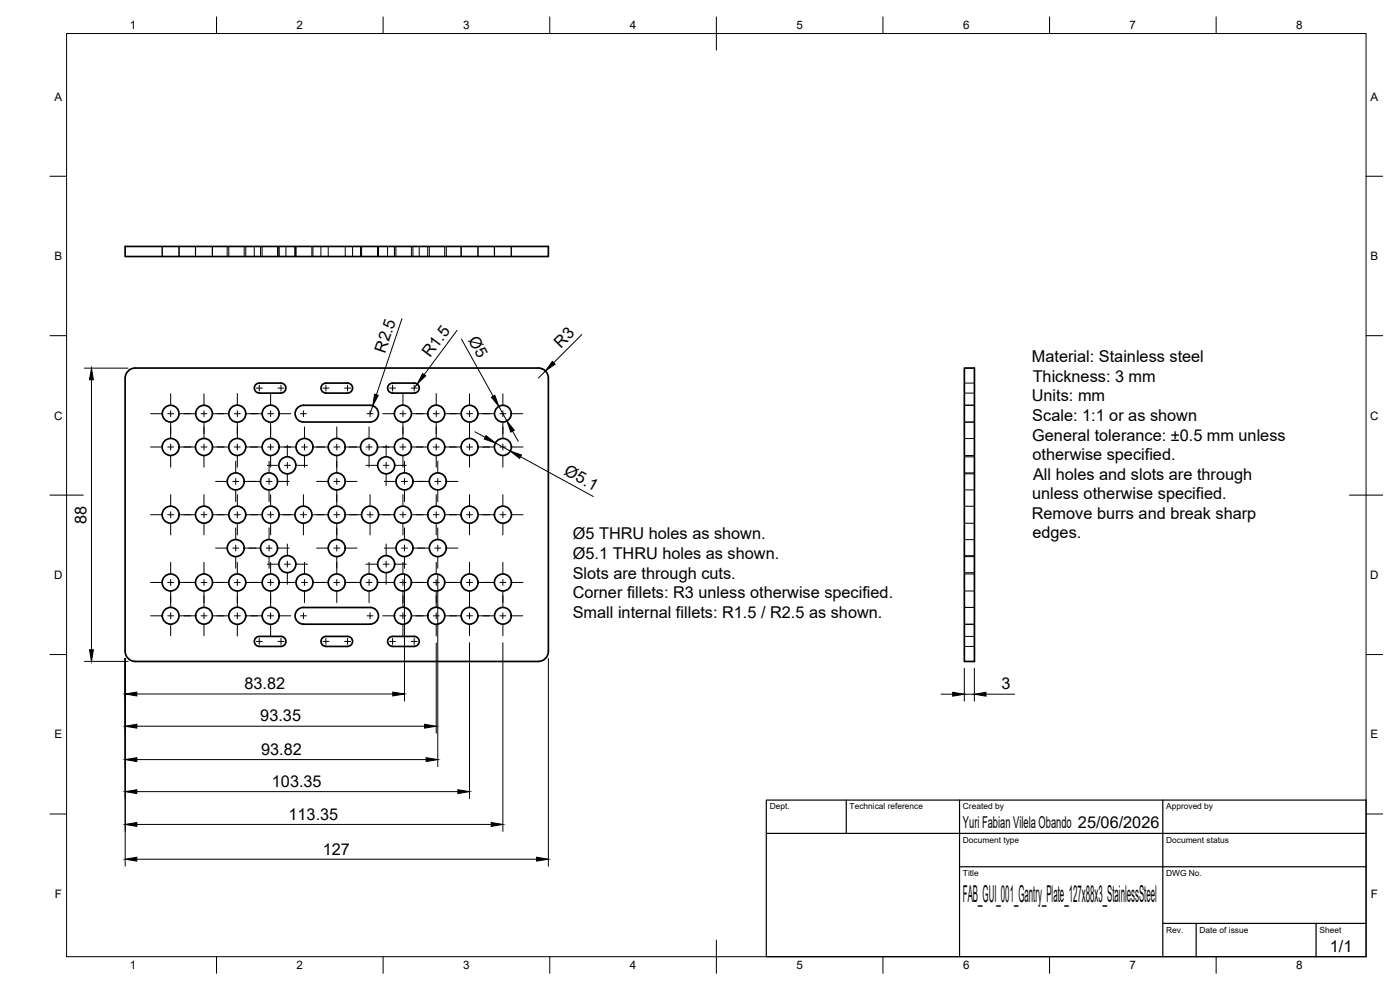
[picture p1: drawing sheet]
<svg xmlns="http://www.w3.org/2000/svg" width="420mm" height="297mm" viewBox="0 0 420 297" stroke-linecap="round" stroke-linejoin="round" font-family="sans-serif">
<!-- layer: Visible -->
<g fill="none" stroke="#000" stroke-width=".51">
<path d="M37.5 73.9h127.1v3.1h-127.1zM37.5 113.4v82.1M76.9 115.2l.9-.3h6.5a1.49 1.49 0 0 1 1.5 1.5 1.49 1.49 0 0 1-1.5 1.5h-6.5a1.49 1.49 0 0 1-1.4-1 1.49 1.49 0 0 1 .5-1.7zM96.6 115.6l1.2-.7h6.5a1.5 1.5 0 0 1 1.5 1.6 1.5 1.5 0 0 1-1.5 1.4h-6.5a1.49 1.49 0 0 1-1.3-.8 1.49 1.49 0 0 1 .1-1.5zM116.6 115.6l1.2-.7h6.5a1.5 1.5 0 0 1 1.5 1.6 1.5 1.5 0 0 1-1.5 1.4h-6.5a1.49 1.49 0 0 1-1.3-.8 1.49 1.49 0 0 1 .1-1.5zM161.6 110.4h-121a2.99 2.99 0 0 0-3 3M161.6 110.4a2.99 2.99 0 0 1 3 3v82.1a2.99 2.99 0 0 1-3 2.9M289.4 110.4h3v88.1h-3zM89.5 122.2l1.6-.6h20a2.51 2.51 0 0 1 2.5 2.5 2.51 2.51 0 0 1-2.5 2.5h-20a2.51 2.51 0 0 1-2.4-1.7 2.51 2.51 0 0 1 .8-2.7zM37.6 195.4a2.99 2.99 0 0 0 3 3l121 .1M76.6 191.6l1.2-.6h6.5a1.49 1.49 0 0 1 1.5 1.4 1.49 1.49 0 0 1-1.5 1.5h-6.5a1.49 1.49 0 0 1-1.3-.8 1.49 1.49 0 0 1 .1-1.5zM89.5 182.8l1.6-.5h20a2.52 2.52 0 0 1 2.5 2.5 2.52 2.52 0 0 1-2.5 2.5h-20a2.51 2.51 0 0 1-2.4-1.7 2.51 2.51 0 0 1 .8-2.8z"/>
<path d="M96.9 191.2l.9-.2h6.5a1.5 1.5 0 0 1 1.5 1.5 1.5 1.5 0 0 1-1.5 1.5l-6.5-.1a1.49 1.49 0 0 1-1.4-1 1.49 1.49 0 0 1 .5-1.7zM116.9 191.2l.9-.2h6.5a1.5 1.5 0 0 1 1.5 1.5 1.5 1.5 0 0 1-1.5 1.5l-6.5-.1a1.49 1.49 0 0 1-1.4-1 1.49 1.49 0 0 1 .5-1.7z"/>
<circle cx="51.2" cy="134.1" r="2.55"/>
<circle cx="51.2" cy="124.1" r="2.51"/>
<circle cx="61.2" cy="134.1" r="2.55"/>
<circle cx="61.2" cy="124.1" r="2.51"/>
<circle cx="71.2" cy="124.1" r="2.55"/>
<circle cx="71.2" cy="134.1" r="2.55"/>
<circle cx="81.2" cy="124.1" r="2.55"/>
<circle cx="81.2" cy="134.1" r="2.55"/>
<circle cx="86.2" cy="139.6" r="2.55"/>
<circle cx="91.4" cy="134.1" r="2.55"/>
<circle cx="101.1" cy="134.1" r="2.55"/>
<circle cx="110.8" cy="134.1" r="2.55"/>
<circle cx="115.9" cy="139.6" r="2.55"/>
<circle cx="120.9" cy="134.1" r="2.55"/>
<circle cx="120.9" cy="124.1" r="2.55"/>
<circle cx="130.9" cy="134.1" r="2.55"/>
<circle cx="130.9" cy="124.1" r="2.55"/>
<circle cx="140.9" cy="134.1" r="2.55"/>
<circle cx="140.9" cy="124.1" r="2.51"/>
<circle cx="150.9" cy="134.1" r="2.55"/>
<circle cx="150.9" cy="124.1" r="2.51"/>
<circle cx="51.2" cy="154.4" r="2.55"/>
<circle cx="61.2" cy="154.4" r="2.55"/>
<circle cx="70.7" cy="144.4" r="2.55"/>
<circle cx="71.2" cy="154.4" r="2.55"/>
<circle cx="80.7" cy="144.4" r="2.55"/>
<circle cx="81.2" cy="154.4" r="2.55"/>
<circle cx="91.1" cy="154.4" r="2.55"/>
<circle cx="101.1" cy="144.4" r="2.55"/>
<circle cx="101.1" cy="154.4" r="2.55"/>
<circle cx="111.1" cy="154.4" r="2.55"/>
<circle cx="120.9" cy="154.4" r="2.55"/>
<circle cx="121.4" cy="144.4" r="2.55"/>
<circle cx="130.9" cy="154.4" r="2.55"/>
<circle cx="131.4" cy="144.4" r="2.55"/>
<circle cx="140.9" cy="154.4" r="2.55"/>
<circle cx="150.9" cy="154.4" r="2.55"/>
<circle cx="51.2" cy="174.8" r="2.55"/>
<circle cx="61.2" cy="174.8" r="2.55"/>
<circle cx="70.7" cy="164.4" r="2.55"/>
<circle cx="71.2" cy="174.8" r="2.55"/>
<circle cx="80.7" cy="164.4" r="2.55"/>
<circle cx="81.2" cy="174.8" r="2.55"/>
<circle cx="86.2" cy="169.3" r="2.55"/>
<circle cx="91.4" cy="174.8" r="2.55"/>
<circle cx="101.1" cy="174.8" r="2.55"/>
<circle cx="101.1" cy="164.4" r="2.55"/>
<circle cx="110.8" cy="174.8" r="2.55"/>
<circle cx="115.9" cy="169.3" r="2.55"/>
<circle cx="120.9" cy="174.8" r="2.55"/>
<circle cx="121.4" cy="164.4" r="2.55"/>
<circle cx="130.9" cy="174.8" r="2.55"/>
<circle cx="131.4" cy="164.4" r="2.55"/>
<circle cx="140.9" cy="174.8" r="2.55"/>
<circle cx="150.9" cy="174.8" r="2.55"/>
<circle cx="51.2" cy="184.8" r="2.51"/>
<circle cx="61.2" cy="184.8" r="2.51"/>
<circle cx="71.2" cy="184.8" r="2.55"/>
<circle cx="81.2" cy="184.8" r="2.55"/>
<circle cx="120.9" cy="184.8" r="2.55"/>
<circle cx="130.9" cy="184.8" r="2.55"/>
<circle cx="140.9" cy="184.8" r="2.51"/>
<circle cx="150.9" cy="184.8" r="2.51"/>
</g>
<!-- layer: Hidden -->
<g fill="none" stroke="#000" stroke-width=".3">
<path d="M48.7 73.9v3.1M53.7 73.9v3.1M53.8 73.9v3.1M58.7 73.9v3.1M63.7 73.9v3.1M63.8 73.9v3.1M68.2 73.9v3.1M68.7 73.9v3.1M73.3 73.9v3.1M73.8 73.9v3.1M76.3 73.9v3.1M78.2 73.9v3.1"/>
<path d="M78.7 73.9v3.1M83.3 73.9v3.1M83.7 73.9v3.1M83.8 73.9v3.1M85.8 73.9v3.1M88.5 73.9v3.1M88.8 73.9v3.1M93.6 73.9v3.1M93.9 73.9v3.1M96.3 73.9v3.1M98.5 73.9v3.1M103.6 73.9v3.1"/>
<path d="M105.8 73.9v3.1M108.2 73.9v3.1M108.5 73.9v3.1M113.3 73.9v3.1M113.6 73.9v3.1M116.3 73.9v3.1M118.4 73.9v3.1M118.8 73.9v3.1M123.5 73.9v3.1M123.9 73.9v3.1M125.8 73.9v3.1M128.4 73.9v3.1"/>
<path d="M128.8 73.9v3.1M133.5 73.9v3.1M133.9 73.9v3.1M138.4 73.9v3.1M143.4 73.9v3.1M148.4 73.9v3.1M153.4 73.9v3.1M289.4 114.9h3M289.4 117.9h3M289.4 126.6h3M289.4 121.6h3M289.4 137.1h3"/>
<path d="M289.4 136.7h3M289.4 131.6h3M289.4 157h3M289.4 151.9h3M289.4 147h3M289.4 141.9h3M289.4 142.2h3M289.4 171.8h3M289.4 166.7h3M289.4 167h3M289.4 161.9h3M289.4 177.3h3"/>
<path d="M289.4 172.2h3M289.4 191h3M289.4 194h3M289.4 187.3h3M289.4 182.2h3"/>
</g>
<!-- layer: BORDER -->
<g fill="none" stroke="#000" stroke-width=".3">
<path d="M20 10.1h390v276.9h-390zM65 5.1v5M115 5.1v5M165 5.1v5M215 5.1v10M265 5.1v5M315 5.1v5M365 5.1v5M15 52.9h5M410 52.9h5M15 100.7h5M410 100.7h5"/>
<path d="M15 148.6h10M405 148.6h10M15 196.4h5M410 196.4h5M15 244.2h5M410 244.2h5M65 287v5M115 287v5M165 287v5M215 282.1v9.9M265 287v5M315 287v5"/>
<path d="M365 287v5"/>
</g>
<!-- layer: TITLEBLOCK -->
<path d="M230 240.1h180v46.9h-180zM230 250h180M254 240.1v9.9M288 240.1v46.9M349 240.1v46.9M288 260.1h122M349 277.1h61M359 277.1v9.9M395 277.1v9.9" fill="none" stroke="#000" stroke-width=".36"/>
<!-- layer: Smart Centers -->
<g fill="none" stroke="#000" stroke-width=".3">
<path d="M51.2 118.1v3.3M61.2 118.1v3.3M71.2 118.1v3.3M76.9 116.4h1.8M77.8 115.6v1.7M81.2 118.1v3.3M83.4 116.4h1.8M84.3 115.6v1.7M96.9 116.4h1.8M97.8 115.6v1.7M103.4 116.4h1.8M104.3 115.6v1.7"/>
<path d="M116.9 116.4h1.8M117.8 115.6v1.7M120.9 118.1v3.3M123.4 116.4h1.8M124.3 115.6v1.7M130.9 118.1v3.3M140.9 118.1v3.3M150.9 118.1v3.3M45.2 134.1h3.3M45.2 124.1h3.3M50.3 124.1h1.8M50.3 134.1h1.8"/>
<path d="M51.2 123.2v1.8M51.2 126.8v4.7M51.2 133.2v1.8M51.2 136.8v3.4M53.9 124.1h4.6M53.9 134.1h4.6M60.3 124.1h1.8M60.3 134.1h1.8M61.2 123.2v1.8M61.2 126.8v4.7M61.2 133.2v1.8M61.2 136.8v3.4"/>
<path d="M63.9 124.1h4.6M63.9 134.1h4.6M70.3 124.1h1.8M70.3 134.1h1.8M70.7 138.4v3.4M71.2 123.2v1.8M71.2 126.8v4.7M71.2 133.2v1.8M71.2 136.8v3.4M73.9 124.1h4.6M73.9 134.1h4.6M80.2 139.6h3.4"/>
<path d="M80.3 124.1h1.8M80.3 134.1h1.8M80.8 138.4v3.4M81.2 123.2v1.8M81.2 126.8v4.7M81.2 133.2v1.8M81.2 136.8v3.4M83.9 124.1h3.4M83.9 134.1h4.8M85.3 139.6h1.8M86.2 133.6v3.4M86.2 138.7v1.8"/>
<path d="M88.9 139.6h3.4M90.2 124.1h1.8M90.5 134.1h1.8M91.1 123.2v1.8M91.4 128.1v3.4M91.4 133.2v1.8M91.4 136.8v3.4M94.1 134.1h4.3M100.2 134.1h1.8M101.1 128.1v3.4M101.1 133.2v1.8M101.1 136.8v5"/>
<path d="M103.7 134.1h4.4M109.8 139.6h3.4M109.9 134.1h1.8M110.2 124.1h1.8M110.8 128.1v3.4M110.8 133.2v1.8M110.8 136.8v3.4M111.1 123.2v1.8M113.4 134.1h4.8M114.9 124.1h3.3M115 139.6h1.8M115.9 133.6v3.4"/>
<path d="M115.9 138.7v1.8M118.6 139.6h3.3M120 124.1h1.8M120 134.1h1.8M120.9 123.2v1.8M120.9 126.8v4.7M120.9 133.2v1.8M120.9 136.8v3.4M121.4 138.4v3.4M123.6 124.1h4.6M123.6 134.1h4.6M130 124.1h1.8"/>
<path d="M130 134.1h1.8M130.9 123.2v1.8M130.9 126.8v4.7M130.9 133.2v1.8M130.9 136.8v3.4M131.4 138.4v3.4M133.6 124.1h4.6M133.6 134.1h4.6M140 124.1h1.8M140 134.1h1.8M140.9 123.2v1.8M140.9 126.8v4.7"/>
<path d="M140.9 133.2v1.8M140.9 136.8v3.4M143.6 124.1h4.6M143.6 134.1h4.6M150 124.1h1.8M150 134.1h1.8M150.9 123.2v1.8M150.9 126.8v4.7M150.9 133.2v1.8M150.9 136.8v3.4M153.6 124.1h3.3M153.6 134.1h3.4"/>
<path d="M45.2 154.4h3.3M50.3 154.4h1.8M51.2 148.4v3.4M51.2 153.6v1.7M51.2 157.1v3.4M53.9 154.4h4.6M60.3 154.4h1.8M61.2 148.4v3.4M61.2 153.6v1.7M61.2 157.1v3.4M63.9 154.4h4.6M64.7 144.4h3.4"/>
<path d="M69.8 144.4h1.8M70.3 154.4h1.8M70.7 143.6v1.7M70.7 147.1v3.4M70.7 158.4v3.4M71.2 148.4v3.4M71.2 153.6v1.7M71.2 157.1v3.4M73.4 144.4h4.7M73.9 154.4h4.6M79.9 144.4h1.7M80.3 154.4h1.8"/>
<path d="M80.8 143.6v1.7M80.8 147.1v3.4M80.8 158.4v3.4M81.2 148.4v3.4M81.2 153.6v1.7M81.2 157.1v3.4M83.4 144.4h3.4M83.9 154.4h4.5M86.2 142.3v3.4M90.2 154.4h1.8M91.1 148.4v3.4M91.1 153.6v1.7"/>
<path d="M91.1 157.1v3.4M93.7 154.4h4.7M95 144.4h3.4M100.2 154.4h1.8M100.2 144.4h1.8M101.1 143.6v1.7M101.1 147.1v4.7M101.1 153.6v1.7M101.1 157.1v4.7M103.7 154.4h4.7M103.7 144.4h3.4M110.2 154.4h1.8"/>
<path d="M111.1 148.4v3.4M111.1 153.6v1.7M111.1 157.1v3.4M113.7 154.4h4.5M115.3 144.4h3.4M115.9 142.3v3.4M120 154.4h1.8M120.5 144.4h1.8M120.9 148.4v3.4M120.9 153.6v1.7M120.9 157.1v3.4M121.4 143.6v1.7"/>
<path d="M121.4 147.1v3.4M121.4 158.4v3.4M123.6 154.4h4.6M124.1 144.4h4.6M130 154.4h1.8M130.5 144.4h1.8M130.9 148.4v3.4M130.9 153.6v1.7M130.9 157.1v3.4M131.4 143.6v1.7M131.4 147.1v3.4M131.4 158.4v3.4"/>
<path d="M133.6 154.4h4.6M134.1 144.4h3.3M140 154.4h1.8M140.9 148.4v3.4M140.9 153.6v1.7M140.9 157.1v3.4M143.6 154.4h4.6M150 154.4h1.8M150.9 148.4v3.4M150.9 153.6v1.7M150.9 157.1v3.4M153.6 154.4h3.4"/>
<path d="M45.2 174.8h3.3M50.3 174.8h1.8M51.2 168.7v3.4M51.2 173.9v1.8M51.2 177.4v4.7M53.9 174.8h4.6M60.3 174.8h1.8M61.2 168.7v3.4M61.2 173.9v1.8M61.2 177.4v4.7M63.9 174.8h4.6M64.7 164.5h3.4"/>
<path d="M69.8 164.5h1.8M70.3 174.8h1.8M70.7 163.6v1.7M70.7 167.1v3.4M71.2 168.7v3.4M71.2 173.9v1.8M71.2 177.4v4.7M73.4 164.5h4.7M73.9 174.8h4.6M79.9 164.5h1.7M80.2 169.3h3.4M80.3 174.8h1.8"/>
<path d="M80.8 163.6v1.7M80.8 167.1v3.4M81.2 168.7v3.4M81.2 173.9v1.8M81.2 177.4v4.7M83.4 164.5h3.4M83.9 174.8h4.8M85.3 169.3h1.8M86.2 163.2v3.4M86.2 168.4v1.8M86.2 171.9v3.4M88.9 169.3h3.4"/>
<path d="M90.5 174.8h1.8M91.4 168.7v3.4M91.4 173.9v1.8M91.4 177.4v3.4M94.1 174.8h4.3M95 164.5h3.4M100.2 164.5h1.8M100.2 174.8h1.8M101.1 163.6v1.7M101.1 167.1v5M101.1 173.9v1.8M101.1 177.4v3.4"/>
<path d="M103.7 164.5h3.4M103.7 174.8h4.4M109.8 169.3h3.4M109.9 174.8h1.8M110.8 168.7v3.4M110.8 173.9v1.8M110.8 177.4v3.4M113.4 174.8h4.8M115 169.3h1.8M115.3 164.5h3.4M115.9 163.2v3.4M115.9 168.4v1.8"/>
<path d="M115.9 171.9v3.4M118.6 169.3h3.3M120 174.8h1.8M120.5 164.5h1.8M120.9 168.7v3.4M120.9 173.9v1.8M120.9 177.4v4.7M121.4 163.6v1.7M121.4 167.1v3.4M123.6 174.8h4.6M124.1 164.5h4.6M130 174.8h1.8"/>
<path d="M130.5 164.5h1.8M130.9 168.7v3.4M130.9 173.9v1.8M130.9 177.4v4.7M131.4 163.6v1.7M131.4 167.1v3.4M133.6 174.8h4.6M134.1 164.5h3.3M140 174.8h1.8M140.9 168.7v3.4M140.9 173.9v1.8M140.9 177.4v4.7"/>
<path d="M143.6 174.8h4.6M150 174.8h1.8M150.9 168.7v3.4M150.9 173.9v1.8M150.9 177.4v4.7M153.6 174.8h3.4M45.2 184.8h3.3M50.3 184.8h1.8M51.2 183.9v1.8M51.2 187.4v3.4M53.9 184.8h4.6M60.3 184.8h1.8"/>
<path d="M61.2 183.9v1.8M61.2 187.4v3.4M63.9 184.8h4.6M70.3 184.8h1.8M71.2 183.9v1.8M71.2 187.4v3.4M73.9 184.8h4.6M76.9 192.5h1.8M77.8 191.5v1.8M80.3 184.8h1.8M81.2 183.9v1.8M81.2 187.4v3.4"/>
<path d="M83.4 192.5h1.8M83.9 184.8h3.4M84.3 191.5v1.8M90.2 184.8h1.8M91.1 183.9v1.8M96.9 192.5h1.8M97.8 191.5v1.8M103.4 192.5h1.8M104.3 191.5v1.8M110.2 184.8h1.8M111.1 183.9v1.8M114.9 184.8h3.3"/>
<path d="M116.9 192.5h1.8M117.8 191.5v1.8M120 184.8h1.8M120.9 183.9v1.8M120.9 187.4v3.4M123.4 192.5h1.8M123.6 184.8h4.6M124.3 191.5v1.8M130 184.8h1.8M130.9 183.9v1.8M130.9 187.4v3.4M133.6 184.8h4.6"/>
<path d="M140 184.8h1.8M140.9 183.9v1.8M140.9 187.4v3.4M143.6 184.8h4.6M150 184.8h1.8M150.9 183.9v1.8M150.9 187.4v3.4M153.6 184.8h3.3"/>
</g>
<!-- layer: FD_Dimensions -->
<g fill="none" stroke="#000" stroke-width=".3">
<path d="M120.6 95.6l-7.6 22.8M137.2 99.1l-9.9 13.3M25.3 110.5h13.2M27.5 113.9v81.1M125.2 115.2l-.9 1.2M138.5 101.8l9.5 17.1M161.8 110.4l.9 .3 1.2 .8M163.7 111.3l-2.1 2.1M174.6 100.4l-8.4 8.4M111.9 121.8l-.8 2.3M142.5 129.5l3.1 1.7M148.7 132.9l4.5 2.4"/>
<path d="M149.7 121.9l2.4 4.4M153.8 129.4l1.7 3M156.2 137l21.9 12M121.4 172.6v37.7M131.4 172.6v57.4M25.3 198.4h13.2M37.6 197.6v62.3M130.9 192.9v27.1M140.9 192.9v46.7M150.9 192.9v56.6M164.6 197.6v62.3M41.1 217.9h86.3"/>
<path d="M41.1 208.2h76.8M282.4 208.3h3.5M289.4 200.5v9.9M289.4 208.3h3M292.4 200.5v9.9M295.9 208.3h8.6M41.1 237.5h96.3M41.1 227.9h86.8M41.1 257.8h120M41.1 247.4h106.3"/>
</g>
<g fill="#000" stroke="#000" stroke-width=".3">
<path d="M27.5 110.5l.5 3.4h-1.1zM112.4 118.3l1.1 .3-1.6 3.2zM126.8 112.1l1 .7-2.6 2.4zM147.5 119.2l1-.6 1.2 3.3zM165.8 108.4l.8 .9-2.9 2zM145.9 130.7l2.8 2.2-3.4-1.2zM152.1 126.3l2.2 2.8-1 .6zM153.2 135.3l3.3 1.2-.6 1zM26.9 195h1.1l-.5 3.4zM37.6 217.9l3.5-.6v1.2zM37.6 208.2l3.5-.5v1.1zM117.9 207.7l3.5 .5-3.5 .6z"/>
<path d="M127.4 217.3l3.5 .6-3.5 .6zM285.9 207.7l3.5 .6-3.5 .6zM292.4 208.3l3.5-.6v1.2zM37.6 237.5l3.5-.6v1.2zM37.6 227.9l3.5-.6v1.2zM127.9 227.3l3.5 .6-3.5 .6zM137.4 236.9l3.5 .6-3.5 .6zM37.6 257.8l3.5-.6v1.2zM37.6 247.4l3.5-.6v1.2zM147.4 246.8l3.5 .6-3.5 .6zM161.1 257.2l3.5 .6-3.5 .6z"/>
</g>
<text font-size="7" x="289" y="270.6">FAB_GUI_001_Gantry_Plate_127x88x3_StainlessSteel</text>
<g font-size="4.9">
<text x="115.6" y="106.1" transform="rotate(-71 115.6 106.1)">R2.5</text>
<text x="129.1" y="107.5" transform="rotate(-53 129.1 107.5)">R1.5</text>
<text x="140.4" y="102.1" transform="rotate(61 140.4 102.1)">Ø5</text>
<text x="168.3" y="104.6" transform="rotate(-45 168.3 104.6)">R3</text>
<text x="309.7" y="108.7">Material: Stainless steel</text>
<text x="309.9" y="114.6">Thickness: 3 mm</text>
<text x="309.7" y="120.4">Units: mm</text>
<text x="309.8" y="126.3">Scale: 1:1 or as shown</text>
<text x="309.8" y="132.2">General tolerance: ±0.5 mm unless</text>
<text x="169.1" y="142.3" transform="rotate(29 169.1 142.3)">Ø5.1</text>
<text x="309.9" y="138.1">otherwise specified.</text>
<text x="310" y="143.9">All holes and slots are through</text>
<text x="309.7" y="149.8">unless otherwise specified.</text>
<text x="309.7" y="155.6">Remove burrs and break sharp</text>
<text x="26" y="157.2" transform="rotate(-90 26 157.2)">88</text>
<text x="171.9" y="161.8">Ø5 THRU holes as shown.</text>
<text x="309.9" y="161.5">edges.</text>
<text x="171.9" y="167.8">Ø5.1 THRU holes as shown.</text>
<text x="171.9" y="173.7">Slots are through cuts.</text>
<text x="171.9" y="179.6">Corner fillets: R3 unless otherwise specified.</text>
<text x="171.9" y="185.5">Small internal fillets: R1.5 / R2.5 as shown.</text>
<text x="73.4" y="206.8">83.82</text>
<text x="300.6" y="206.8">3</text>
<text x="78.1" y="216.4">93.35</text>
<text x="78.4" y="226.4">93.82</text>
<text x="81.6" y="236.1">103.35</text>
<text x="86.6" y="245.9">113.35</text>
<text x="289" y="248.5">Yuri Fabian Vilela Obando 25/06/2026</text>
<text x="96.8" y="256.4">127</text>
<text x="399.1" y="285.7">1/1</text>
</g>
<g font-size="3.5">
<text x="39" y="8.8">1</text>
<text x="89" y="8.8">2</text>
<text x="139" y="8.8">3</text>
<text x="189" y="8.8">4</text>
<text x="239" y="8.8">5</text>
<text x="289" y="8.8">6</text>
<text x="339" y="8.8">7</text>
<text x="389" y="8.8">8</text>
<text x="16.3" y="30.2">A</text>
<text x="411.3" y="30.2">A</text>
<text x="16.3" y="78">B</text>
<text x="411.3" y="78">B</text>
<text x="16.2" y="125.9">C</text>
<text x="411.2" y="125.9">C</text>
<text x="16.2" y="173.7">D</text>
<text x="411.2" y="173.7">D</text>
<text x="16.3" y="221.6">E</text>
<text x="411.3" y="221.6">E</text>
<text x="16.4" y="269.4">F</text>
<text x="411.4" y="269.4">F</text>
<text x="39" y="290.8">1</text>
<text x="89" y="290.8">2</text>
<text x="139" y="290.8">3</text>
<text x="189" y="290.8">4</text>
<text x="239" y="290.8">5</text>
<text x="289" y="290.8">6</text>
<text x="339" y="290.8">7</text>
<text x="389" y="290.8">8</text>
</g>
<g font-size="2.5">
<text x="231" y="242.9">Dept.</text>
<text x="255" y="242.9">Technical reference</text>
<text x="289" y="242.9">Created by</text>
<text x="350" y="242.9">Approved by</text>
<text x="289" y="252.8">Document type</text>
<text x="350" y="252.8">Document status</text>
<text x="289" y="262.9">Title</text>
<text x="350" y="262.9">DWG No.</text>
<text x="350" y="279.9">Rev.</text>
<text x="360" y="279.9">Date of issue</text>
<text x="396" y="279.9">Sheet</text>
</g>
</svg>
